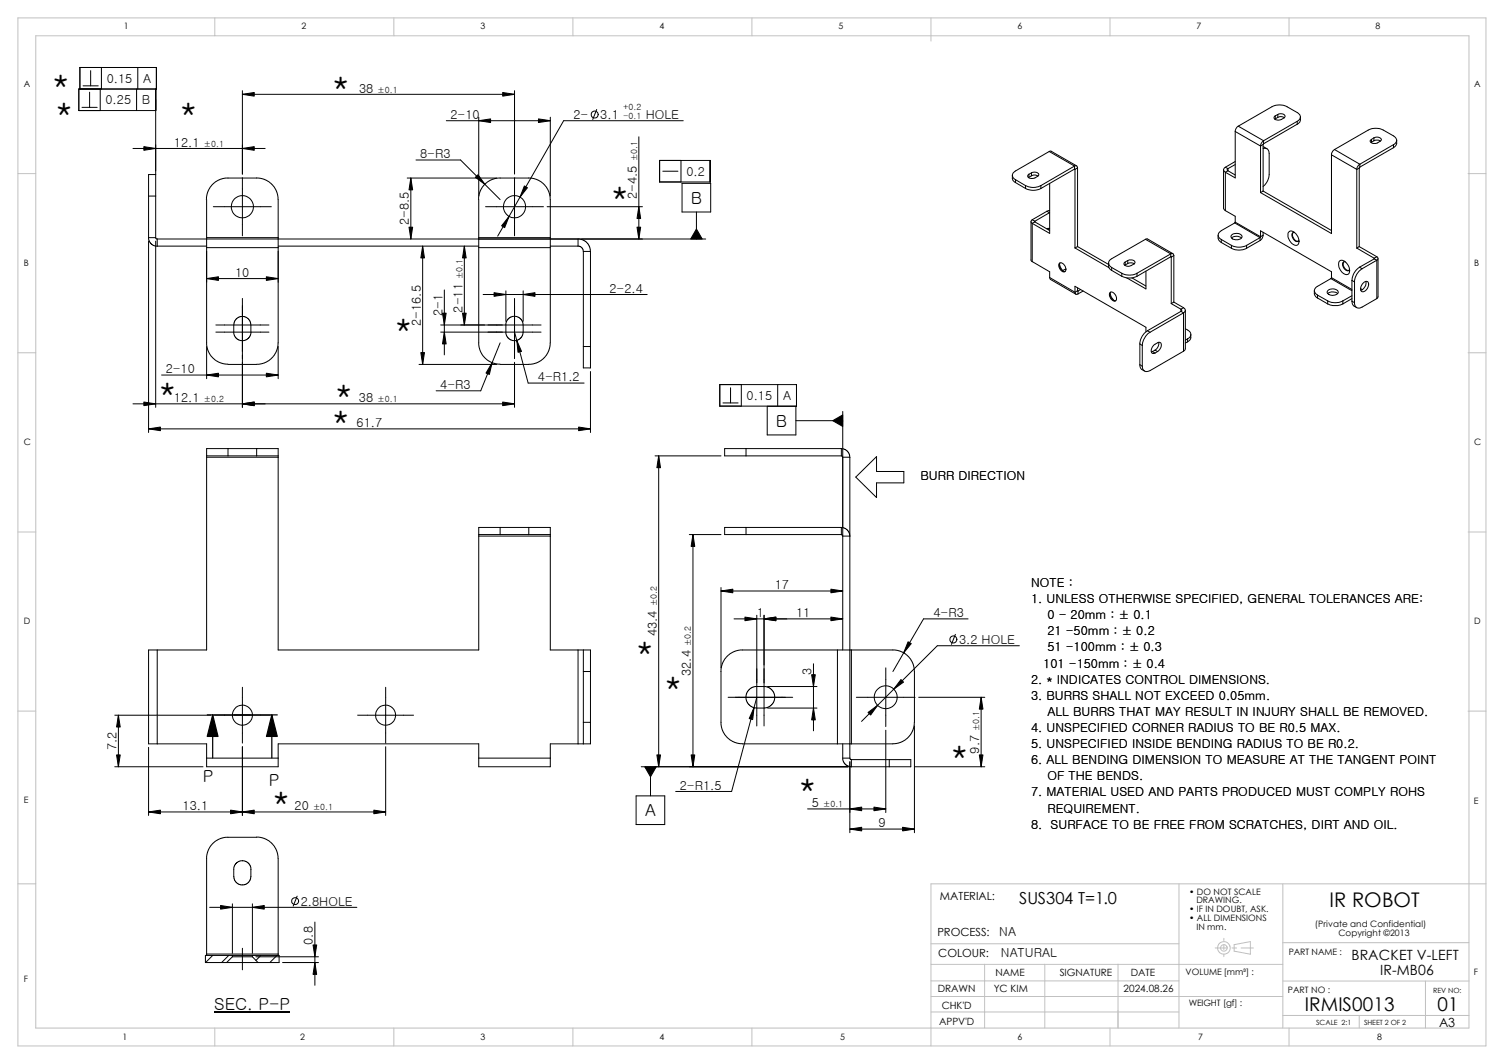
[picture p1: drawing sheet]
<svg xmlns="http://www.w3.org/2000/svg" width="420mm" height="297mm" viewBox="0 0 420 297" stroke-linecap="round" stroke-linejoin="round" font-family="sans-serif">
<g fill="none" stroke="#c0c0c0" stroke-width=".28">
<path d="M5 5h410v287h-410zM10 10h400.2v277h-400.2zM60 5v5M110 5v5M160 5v5M210 5v5M260 5v6.5M310 5v5M360 5v5M5 48.5h5M410 48.5h5M5 98.5h5"/>
<path d="M410 98.5h5M5 148.5h5M410 148.5h5M5 198.5h5M410 198.5h5M5 246.7h5M329.2 246.7v40.3M358.2 246.7v40.3M415 246.7h-155v45.3M260 273.8h69.2M260 263.4h69.2M260 269.2h98.2"/>
<path d="M260 278.2h98.2M275 269.2v17.8M291.8 269.2v17.8M312.2 269.2v17.8M339.3 264.6h3.5M341.8 261.9v.7M341.8 263.8v1.3M341.8 266.4v.6M344 264.6h1.3M344.6 263.7l4.6-.9v3.6l-4.6-.9zM346.6 264.6h3.4M358.2 263.1h52"/>
<path d="M358.2 273.9h52M398.1 273.9v13.1M60 287v5M110 287v5M160 287v5M210 287v5M260 282.5h69.2M310 287v5M358.2 283.5h52M360 287v5M379.6 283.5v3.5"/>
<circle cx="341.8" cy="264.6" r="1.77"/>
<circle cx="341.8" cy="264.6" r=".93"/>
</g>
<g fill="none" stroke="#000" stroke-width=".28">
<path d="M25.3 19.7v4.3M28.3 18.8v6M38.5 18.8v6M22.3 24.8v-6h21.4v6h-21.7v6.1h21.5M22.9 30h4.2M23.2 24h4.2M25 25.7v4.3M28 24.8v6.1M38.1 24.8v6.1M43.5 24.8v23.9M67.7 25.3v23.3M67.7 26.3h76"/>
<path d="M124.6 33.7h29.1M133.7 32.7v22M143.7 25.3v23.3M153.7 32.7v22M166.6 30.6l-1.1 2.8M178.4 38.2v28.5M190.8 33.7h-33.4l-18.4 32.2M344.9 36.7v13l-2.7-1.6M344.9 36.7l7.1 4.1M345.8 35.2l7 4.1M345.8 35.2l-.7 .9-.2 .6M352.8 39.3l-.7 .8-.1 .7"/>
<path d="M352.8 39.3v.8M356.1 32.3v.9M356.1 33.2l-.1 .1M356.8 32l-.7 .3M356.8 32v.8M356.8 32.8l-.7 .4M356.8 32.8a1.74 1.74 0 0 1 1.8 .1M356.8 32a1.14 1.14 0 0 1 1.2-.3 1.14 1.14 0 0 1 .8 1l-1 .7a1.21 1.21 0 0 1-2-.8l.3-.3M362.2 33.9a1.29 1.29 0 0 0 .9-1.3 1.29 1.29 0 0 0-.9-1.2l-2.8-1.6a4.6 4.6 0 0 0-4.2 0l-9.4 5.4M362.2 33.9l-9.4 5.4M362.2 33.9v.8M362.2 34.7l-9.4 5.4"/>
<path d="M363.1 32.6l-.1 1.5-.8 .6M383 38.9v.8M383 39.7l-.1 .1M383.7 38.5l-.7 .4M383.7 38.5v.8M383.7 39.3l-.7 .4M383.7 39.3a2.01 2.01 0 0 1 1.8 .1M383.7 38.5a1.41 1.41 0 0 1 2 .5l-1 .9a1.39 1.39 0 0 1-2.1-.6l.4-.4M390 39.2l-.1 1.1-.8 .9M37.1 41.4h36.9M41.5 54.7v11.6M41.5 54.7h2"/>
<path d="M43.5 48.7v6M43.5 48.7h-2v6M43.5 54.7v11.6M57.7 55.7v10.6M59.6 57.7h16.2M67.7 49.6v16.2M71.7 49.7h-8.7l-1.9 .5-1.5 1-1 1.2-.8 1.7-.2 1.6M71.7 49.7l1.9 .3 1.6 .8 1.3 1.4 .8 1.4 .4 2.1v10.6M113.7 49.7h25M114.7 49.7v17M116.2 44.7h12.4l11.1 11M133.7 55.7v10.6"/>
<path d="M135.6 57.7h16.2M143.7 49.6v16.2M147.7 49.7l1.9 .3 1.6 .8 1.3 1.4 .8 1.4 .4 2.1v10.6M147.7 49.7h-8.7l-1.9 .5-1.5 1-1 1.2-.8 1.7-.2 1.6M152.8 57.7h26.6M184.2 44.8h14.1v6h-14.1zM185.1 47.8h4.2M190.2 44.8v6M190.5 51.2h8v8h-8zM194.5 59.2v7.5M282.7 48.9l.2 1.5 .7 .6M283.6 50.2l2.8 1.6"/>
<path d="M283.6 50.2v.8M283.6 51l2.8 1.6M286.4 51.8v.8M286.4 52.6a4.7 4.7 0 0 0 4.3 0M286.4 51.8a4.7 4.7 0 0 0 4.3 0M287.3 48.6v.9M287.3 49.5l-.1 .1M288 48.3l-.7 .3M288 48.3v.8M288 49.1l-.7 .4M288 49.1a1.74 1.74 0 0 1 1.9 0M288 48.3a1.18 1.18 0 0 1 1.3-.3 1.18 1.18 0 0 1 .7 1l-1 .7a1.21 1.21 0 0 1-2-.8l.3-.3"/>
<path d="M290.7 51.8v.8M292.4 59l-4.2 2.3M292.4 59l.6 .4M293 42.3l-9.4 5.4a1.29 1.29 0 0 0-.9 1.2 1.29 1.29 0 0 0 .9 1.3M293 42.3l.5-.1 7.2 4.1M293 42.3l7.1 4.1M293 59.4l-4 2.4M293.1 58.7l-.7 .3M293.1 51.2v14l-4.9-2.8M293.1 59.4h-.1M300.1 47.2l.1 .1M300.1 46.4l-9.4 5.4"/>
<path d="M300.1 46.4v.8M300.1 47.2l-9.4 5.4M300.1 46.4a.53 .53 0 0 1 .6-.1 .53 .53 0 0 1 .2 .6M300.2 47.3v21.9M300.9 46.9l-.7 .4M300.9 46.9v21.9M341.7 47.4v10.7l.5 .7M342.2 58.8l2.7 1.6v1.6M342.2 48.1v10.7M342.2 46.7l.7 .4M342.2 46.7a.73 .73 0 0 0-.5 .7 .73 .73 0 0 0 .5 .7M342.9 47.7l-.7 .4"/>
<path d="M342.9 47.7l2 1.2M342.9 47.1v.6M342.9 47.1a.31 .31 0 0 0-.2 .3 .31 .31 0 0 0 .2 .3M344.9 45.1l-2.7 1.6M344.9 45.9l-2 1.2M352 40.8v13M352.7 41l1.1 .5M352.7 53.3l19.1 11M352.7 53.3l-.7 .5M352.7 40.3l-.7 .5M352.7 40.3v13M352.7 41.5a1.21 1.21 0 0 1 1.3 .1 1.21 1.21 0 0 1 .4 1.3v5.8a4.7 4.7 0 0 1-1.7 3.4"/>
<path d="M352.8 40.1l-.1 .2M371.8 43.2v22l-19.8-11.4M371.8 43.2l7.1 4.1M372.7 41.7l-.8 .9-.1 .6M372.7 41.7l7 4.1M378.9 47.3v22M379.6 46.9l-.7 .4M379.6 46.9v21.9M379.7 45.8l-.7 .9-.1 .6M379.7 46.7l-.1 .2M379.7 45.8v.9M389.1 40.4l-9.4 5.4"/>
<path d="M389.1 40.4v.8M389.1 41.2l-9.4 5.5M389.1 40.4a1.29 1.29 0 0 0 .9-1.2 1.29 1.29 0 0 0-.9-1.3l-2.8-1.6a4.6 4.6 0 0 0-4.2 0l-9.4 5.4M41.5 67.3v53.4M41.5 66.3h2M41.5 66.3l.2 1 .3 .6 .9 .6 1 .2M43.5 66.3l.1 .3 .3 .2M43.5 67.3v46.4M43.9 66.7v2h13.8M43.9 66.7h153.2M57.7 66.3v2.8M57.7 69.1v27.3l.3 1.4 .6 1.1 .9 1.1 1 .8 1.5 .6 1.7 .3h8l2-.4 1.9-1.1 1.4-1.7 .6-1.9 .1-27.5"/>
<path d="M57.7 69.1h20M57.7 66.3h20M57.7 77.8h20M77.7 68.7h56M77.7 66.3v2.8M118 68.7v33M129.7 68.7v22M133.7 66.3v2.8M133.7 69.1v27.5l.9 2.3 1.3 1.5 1.6 .9 2.2 .4h8l1.5-.2 1.2-.5 1.2-.8 1.5-2 .6-2.5v-26.6M133.7 69.1h20M133.7 66.3h20M153.7 66.3v2.8"/>
<path d="M153.7 68.7h7.7M161.4 68.7l.7 .1 .5 .4 .3 1M161.4 66.7v2M161.4 66.7l1.5 .3 1.2 1 .5 .9 .3 1.3M162.9 70.2v26.5M162.9 70.2h2M164.9 70.2v26.5M287.9 61.8v10.9l.3 .3M288.2 73l4.9 2.9v1.6M288.2 62.4v10.6M288.2 61.3l.8 .5M288.2 61.3a.55 .55 0 0 0-.3 .5 .55 .55 0 0 0 .3 .6"/>
<path d="M289 61.8v.1M289 61.9l-.8 .5M289 61.9l4.1 2.4M292.7 63.8l.1 .3M293.1 77.5l.3 .5 7 4.1M293.1 63.8l-.7 .1M293.1 77.5l7.1 4.1M295.8 73.6a1.39 1.39 0 0 1 1.8 1.6 .73 .73 0 0 1-.6 .7 .73 .73 0 0 1-.8-.5 1.7 1.7 0 0 1-.4-1.8zM295.8 73.7l.7 1.5 .6 .6M296 73.4a1.69 1.69 0 0 0 1.4 2.4M297.6 75.1l-.8 .4M300.2 69.2l9.5 5.5"/>
<path d="M300.9 68.8l8.7 5M300.9 68.8l-.7 .4M309.6 73.4v1.2l.8 .9M310.4 74.7l2.9 1.6M310.4 74.7v.8M310.4 75.5l2.9 1.6M313.3 77.1a5 5 0 0 0 4.2 0M313.3 76.3v.8M313.3 76.3a4.6 4.6 0 0 0 4.2 0M314.2 73.2v.8M314.2 74h-.1M314.9 73.6a1.74 1.74 0 0 1 1.8 .1"/>
<path d="M314.9 72.7a1.36 1.36 0 0 1 2 .6l-1 .8a1.38 1.38 0 0 1-2-.5l.3-.4M314.9 72.7l-.7 .5M314.9 72.7v.9M314.9 73.6l-.7 .4M316.1 77.6l3.9 2.2M317.5 76.3v.8M319.9 66.8l-9.5 5.4a1.31 1.31 0 0 0-.8 1.2 1.31 1.31 0 0 0 .8 1.3M319.9 66.8l.6-.1 7 4.1M319.9 66.8l7 4.1M320 75.7v4.9l-5.4-3M326.9 71.7l.2 .1M326.9 70.9a.53 .53 0 0 1 .6-.1 .53 .53 0 0 1 .3 .6"/>
<path d="M326.9 70.9l-9.4 5.4M326.9 70.9v.8M326.9 71.7l-9.4 5.4M327.1 71.8v13M327.8 71.4l-.7 .4M327.8 71.4v12.9M340.1 65.6l.1 1.2 .8 .9M341 66.8l2.9 1.7M341 66.8v.9M341 67.7l2.9 1.6M343.9 68.5a4.6 4.6 0 0 0 4.2 0M343.9 69.3a4.6 4.6 0 0 0 4.2 0"/>
<path d="M343.9 68.5v.8M343.9 66.5a2.11 2.11 0 0 1 2.8 0M344 65.6a1.83 1.83 0 0 1 2.8 .5 1.86 1.86 0 0 1-3.1 0zM344.8 62.2l-3.8 2.2a1.31 1.31 0 0 0-.8 1.2 1.31 1.31 0 0 0 .8 1.2M344.8 62.2l7.1 4.1M344.9 62l-.1 .2M344.9 62l7.1 4.1M348.1 68.5v.8M351.9 66.3l-3.8 2.2M351.9 66.3v.8M351.9 67.1l-3.8 2.2M352 66.1v-1.7l19.8 11.5v1.6"/>
<path d="M352 66.1l-.1 .2M352.7 64.9v.8M352.7 65.7l-.7 .4M352.7 65.7l-.2 .8-.6 .6M359.9 64.8a1.5 1.5 0 0 1 2.2 .7 1.89 1.89 0 0 1 0 3 2.83 2.83 0 0 1-2.2-3.7zM361.1 64.9a1.69 1.69 0 0 0 1.4 2.4M361.5 64.9a.86 .86 0 0 0-.8 .6 .86 .86 0 0 0 .3 1 .99 .99 0 0 0 .6 .8 .99 .99 0 0 0 1.1-.2v-.1M371.6 77.8l-3.7 2.1a1.29 1.29 0 0 0-.9 1.3 1.29 1.29 0 0 0 .9 1.2M371.6 77.8l5.9 3.4M371.8 77.5l-.2 .3M371.8 77.5l5.7 3.3M374.2 72.8a2.29 2.29 0 0 1 2.6 2.1 1.06 1.06 0 0 1 0 1.3 1.06 1.06 0 0 1-1.3 .3 2.92 2.92 0 0 1-1.5-3.6z"/>
<path d="M375.3 73.1a1.69 1.69 0 0 0 1.4 2.4M375.7 73.1a.86 .86 0 0 0-.9 .6 .86 .86 0 0 0 .4 .9 1.02 1.02 0 0 0 1.6 .7l.1-.1M377.5 78.3l.7 .4M377.5 78.3v5.8M378.2 78.7v5.8M378.9 69.3l4.9 2.8M379.6 68.8l-.7 .5M379.6 68.8l4.9 2.9M379.6 74.6l.8 .4M379.6 74.6a4.8 4.8 0 0 0-2.1 3.7M380.4 75a4.6 4.6 0 0 0-2.2 3.7M380.9 78.8a.81 .81 0 0 1 1.2-.1 .81 .81 0 0 1 0 1.2 1.61 1.61 0 0 1-1.9 1.4 1.92 1.92 0 0 1 .7-2.5z"/>
<path d="M381.4 78.6a2.18 2.18 0 0 1-1.4 2.4M383.8 72.1v.2M383.8 72.3l.7 .3M383.8 72.3l-4.2 2.3M384.5 71.7a.52 .52 0 0 1 .3 .5 .52 .52 0 0 1-.3 .4M384.5 72.6l-4.1 2.4M384.5 72.6v10.8M384.5 71.7l-.7 .4M384.8 72.2v10.6l-.3 .6M57.7 96.7v9M60.3 90.7h14.8M60.3 92.7h14.8"/>
<path d="M66 89l1.1-.6 1-.1 1 .5 .7 .8 .3 1.1v2.4l-.5 1.1-.9 .7-1 .2-1-.2-.6-.4-.7-.8-.1-.6v-2.8zM67.7 83.3v30.4M77.7 96.7v9M123.1 90.7h28M123.1 92.7h28M124.1 80.9v18.2M134.9 82.2h45.8M139.7 95.7l-5.5 13.4h-12.4M141.3 90.7v2.4l.3 1 .5 .5 1.6 .5 1-.2 .8-.7 .6-1.1v-2.4l-.2-1-.7-.9-1.1-.5-1.4 .2-1.1 .8-.4 1.4M141.3 81.2v8.5M143.7 83.3v16.8M143.7 92.7l3.8 14.2h15.6"/>
<path d="M146.1 81.2v8.5M162.9 96.7h2M162.9 96.7v6h2v-6M300.2 81.6a.5 .5 0 0 0 .2 .5 .5 .5 0 0 0 .6-.1M300.2 81.6v-1.7l19.8 11.5v1.2M300.9 81.2h.1M300.9 80.3v.9M300.9 81.2l-.7 .4M301 81.2v.8M301.8 80.8l-.8 .4M302.5 81.2l-1.5 .8M310 81.9l.4 1.2 .8 .8"/>
<path d="M310 81.6a1.55 1.55 0 0 1 1.5 .8 1.55 1.55 0 0 1 0 1.6 1.6 1.6 0 0 1-1.5-2.4zM310.2 81.5a1.69 1.69 0 0 0 1.4 2.4M318.3 96l.7 .4M318.3 96v5.8M319 96.4v5.8M320.4 92.3l.7 .5M320.4 92.3a4.6 4.6 0 0 0-2.1 3.7M321.1 92.8a4.8 4.8 0 0 0-2.1 3.6M321.8 98.1l-.3 .2M321.8 98.1l.7 .5M322.5 97.7l.8 .4M322.5 97.7l-.7 .4"/>
<path d="M323.3 98.1l-.8 .5M323.3 98.1a1.73 1.73 0 0 0 .7-2.5h-.5a2.76 2.76 0 0 0-1.9 1.8 .76 .76 0 0 0-.1 1 .76 .76 0 0 0 1 .2M323.6 95.5a2.19 2.19 0 0 1-1.1 2.2M327.1 84.8l2.7 1.5M327.8 84.3l-.7 .5M327.8 84.3l2.7 1.6M329.8 86.3v.6M329.8 86.9l.7 .4M329.8 86.9l-9.4 5.4M329.8 86.3a.3 .3 0 0 1 .2 .3 .3 .3 0 0 1-.2 .3M330.5 85.9a.76 .76 0 0 1 .5 .7 .76 .76 0 0 1-.5 .7M330.5 98l-9.4 5.5a1.34 1.34 0 0 1-1.5 .1 1.34 1.34 0 0 1-.6-1.4"/>
<path d="M330.5 87.3l-9.4 5.5M330.5 87.3v10.7M330.5 85.9l-.7 .4M331 86.6v10.7l-.5 .7M331 91.8a1.59 1.59 0 0 1 1.4 2.2l-.8 .6M331.6 94.6l-.6 .4M331.6 94.6v.8M331.6 95.4l-.6 .4M332.5 93.3v1.2l-.9 .9M367 81.2l.1 1.1 .8 .9M367.9 82.4l2.9 1.6M367.9 82.4v.8"/>
<path d="M367.9 83.2l2.9 1.6M370.8 84a4.6 4.6 0 0 0 4.2 0M370.8 84.8a5 5 0 0 0 4.2 0M370.8 82a2.31 2.31 0 0 1 2.7 0M370.8 84v.8M370.8 81.1a1.85 1.85 0 0 1 2.9 .5 1.85 1.85 0 0 1-3.1 0zM375 84v.8M377.5 84.1l.4 1.1 .9 .7M377.5 84.1l.7 .4M377.5 82.5l-2.5 1.5M377.5 83.4l-2.5 1.4M379.9 80.6l.5 .3"/>
<path d="M384.5 83.4l-4.1 2.3a1.29 1.29 0 0 1-1.5 .2 1.29 1.29 0 0 1-.7-1.4M37.1 112.7h106.6M41.5 119.7h123.4M45.1 104.7h32.6M117 101.7h21.7M143.7 101.1v12.6M164.9 103.7v17M201 107.4h21.4v6h-21.4zM201.9 112.5h4.2M204 108.2v4.3M207 107.4v6M214.2 113.4h8v8h-8z"/>
<path d="M217.2 107.4v6M222.2 117.4h13.1M235.3 114.9v66.5M318.3 101.8l.3 1.2 1 .6M318.3 101.8l.7 .4M57.7 127.3h6M57.7 127.3v.3M57.7 127.6v53.8h-13.8M57.7 127.6h20M63.7 125.2h-6v2.1M63.7 125.2v2.1M63.7 125.2h8"/>
<path d="M63.7 127.3h8M71.7 125.2v2.1M71.7 125.2h6v2.1M71.7 127.3h6M77.7 127.6v53.8h56v-31.8M77.7 127.3v.3M182.9 127.3h18.4M183.9 127.3v86.7M208.3 125.2h-5.9v2.1h5.9M208.3 125.2h26.6M208.3 127.3h26.6M208.3 125.2v2.1"/>
<path d="M234.9 125.2v2.1M235 127.3l.3 .3h2M235 125.2l1 .3 .7 .5 .5 .7 .1 .9M237.3 127.6v84M239 133.2l5.8-5.7v4.1h7.6v3.2h-7.6v4.1zM133.7 149.2v.4M133.7 149.6h20M133.7 149.2h6M139.7 147.2h-6v2M139.7 147.2v2M139.7 147.2h8M139.7 149.2h8"/>
<path d="M147.7 149.2h6M147.7 147.2h6v2M147.7 147.2v2M153.7 149.2v.4M153.7 149.6v31.8h7.7M192.5 149.2h8.8M193.5 149.2v64.8M208.3 147.2h-5.9v2h5.9M208.3 147.2h26.6M208.3 149.2h26.6M208.3 147.2v2M234.9 147.2v2"/>
<path d="M235 147.2l1 .3 .7 .5 .5 .8 .1 .8h-2l-.3-.3M201.3 164v22.4M201.3 165h34M205 172.8h30.3M211.3 171.7v30.9M213.4 171.7v30.9M266.8 177.1l-1.1 2.8M270.3 172.8h-12.4l-8.6 14.7M32 199.6h26.9M33.1 199.6v14.4M43.9 181.4v26.2M43.9 181.4h-2.4v26.2h2.4"/>
<path d="M59.9 199.6h15.6M67.7 191.9v15.5M99.9 199.6h15.6M107.7 191.9v15.5M161.4 181.4h1.5M161.4 181.4v26.2M162.9 181.4h2v6.1M162.9 187.5h2M162.9 187.5v14.1M162.9 181.4v6.1M164.9 187.5v14.1M201.3 187.5v14.8l.4 1.4 .6 1.2 1.7 1.8 1.8 .7 1.5 .2h26.5"/>
<path d="M203.3 194.6h18.1M209 192.6l.8-.6 1-.4h3l.8 .3 1 .7 .6 1 .2 1-.3 1.3-.8 1-1.3 .7-2.7 .1-1.3-.3-1-.8-.6-1.3v-1.4zM211.3 194.6l-7 26.3h-15.6M214.3 191.6h13.8M214.3 197.7h13.8M227.2 185.3v18.7M233.8 181.4h3.9M233.8 181.4l-27.4 .1-1.8 .6-1.8 1.3-1.1 1.9-.4 2.2M233.8 181.4v26.2M237.7 181.4h11.6M237.7 181.4v26.2M239.1 194.6h16.4"/>
<path d="M247.4 186.4v16.4M249.3 181.4l2 .3 1.6 .8 1.5 1.6 .8 2 .2 1.4v14.1l-.6 2.5-1 1.5-.9 .9-2.2 1-1.4 .1h-11.6M256.5 194.6h18.5M274 194.6v19.4M284.6 180.3h-22.9l-21.1 21.1M32 214h24.7M41.5 208.6v19M43.9 207.6h13.8v4M57.7 211.6h20M67.7 208.4v19.2M77.7 211.6v-4h56v4M77.7 211.6v2.4h-20v-2.4"/>
<path d="M107.7 208.4v19.2M133.7 211.6h20M153.7 211.6v2.4h-20v-2.4M161.4 207.6h1.5M161.4 207.6h-7.7v4M162.9 201.6h2M162.9 201.6v6M164.9 201.6v6h-2M179.1 214h69.2M181.7 214v8.2M233.8 207.6h3.9M235.3 211.6h2"/>
<path d="M235.3 207.6v4M235.3 211.6l.1 .6 .4 .9 .5 .5 1 .4h.4v-2M237.3 212.6v19.9M237.3 211.6l.1 .3 .3 .1M237.7 212h10.6M247.4 203.8v23M248.3 212h6v2h-6M248.3 212v2M255.4 214h19.6M255.4 202.6v29.9M41.5 226.7h66.2M57.7 239.7v26.6"/>
<path d="M71.7 233.7h-8.7l-1.4 .4-1.7 .9-1.1 1.2-.8 1.4-.3 2.1M71.7 233.6l2 .4 1.9 1.2 1.4 1.7 .6 1.8 .1 27.6M177.6 222.2h8v8h-8zM225.5 225.8h21.9M237.3 231.4h18.1M58.5 253.3h41.2M64.9 252.3v13.8M65.8 241.1l.9-.6 1.4-.2 1.1 .5 .7 .8 .2 1.1-.1 2.4-.4 1-.8 .7-.7 .2h-1l-1.1-.6-.4-.6-.3-1.1v-2.5zM70.5 252.3v13.8M83 250.1l-1.1 2.8M87.9 257.4v17.6M57.4 268.7h5.9"/>
<path d="M57.7 266.3v.4M57.7 266.3h20M59.4 266.7l-2 2M63.3 268.7h8.8M63.9 266.7l-2 2M64.9 266.7h5.6M64.9 267.1h5.6M64.9 266.7h-7.5v2M64.9 266.7v.4M64.9 267.1l-1.6 1.6M67.7 264.7v6M70.5 267.1l1.6 1.6"/>
<path d="M70.5 266.7h7.4v2h-5.8M70.5 266.7v.4M71.5 267.1h17.4M72.9 266.7l-1.4 1.4M77.3 266.7l-1.9 2M77.7 266.3v.4M78.9 268.7h10"/>
<circle cx="166.1" cy="32" r=".99"/>
<circle cx="67.7" cy="57.7" r="3.1"/>
<circle cx="143.7" cy="57.7" r="3.1"/>
<circle cx="266.2" cy="178.5" r=".99"/>
<circle cx="67.7" cy="199.6" r="2.81"/>
<circle cx="107.7" cy="199.6" r="2.81"/>
<circle cx="247.3" cy="194.6" r="3.2"/>
<circle cx="82.4" cy="251.6" r=".98"/>
</g>
<g fill="#000" stroke="#000" stroke-width=".28">
<path d="M67.7 26.3l3.3-.5v1zM133.7 33.7l3.3-.5v1zM140.4 25.8l3.3 .5-3.3 .5zM150.4 33.2l3.3 .5-3.3 .5zM40.2 40.9l3.3 .5-3.3 .6zM67.7 41.4l3.3-.5v1.1zM114.7 49.7l.5 3.3h-1zM132.8 49.5l.7-.7 1.9 2.7zM146.4 51.9l.9 .5-2.1 2.6zM178.4 57.7l.5 3.3h-1zM57.7 77.8l3.3-.5v1zM74.4 77.3l3.3 .5-3.3 .5z"/>
<path d="M114.2 63.4h1l-.5 3.3zM118 68.7l.5 3.3h-1zM129.7 68.7l.5 3.3h-1zM142.2 60.4l-1.3 3.1-.8-.5zM177.9 63.4h1l-.5 3.3zM194.5 63.9l1.6 2.8h-3.2zM124.1 92.7l.5 3.3h-1zM123.6 87.4h1l-.5 3.3zM129.2 87.4h1l-.5 3.3zM138 81.7l3.3 .5-3.3 .5zM144.3 95l1.3 3.1-.9 .2zM146.1 82.2l3.3-.5v1z"/>
<path d="M41.5 119.7l3.3-.5v1zM40.2 112.2l3.3 .5-3.3 .5zM57.7 104.7l3.3-.5v1zM67.7 112.7l3.3-.5v1zM74.4 104.2l3.3 .5-3.3 .5zM117.5 98.4h1l-.5 3.3zM137.4 101.3l-.7 3.2-1-.4zM140.4 112.2l3.3 .5-3.3 .5zM161.6 119.2l3.3 .5-3.3 .5zM232.5 117.4l2.8-1.6v3.2zM183.9 127.3l.5 3.3h-1zM193.5 149.2l.5 3.3h-1z"/>
<path d="M201.3 165l3.3-.5v1zM208 172.3l3.3 .5-3.3 .5zM213.4 172.8l3.3-.5v1zM232 172.3l3.3 .5-3.3 .5zM232 164.5l3.3 .5-3.3 .5zM33.1 199.6l.5 3.3h-1zM210.6 197.5l-.4 3.4-1-.3zM227.2 197.7l.5 3.3h-1zM226.7 188.3h1l-.5 3.3zM242.4 198.9l2.7-2-2 2.7zM251.6 189.7l.7 .7-2.7 2zM253.6 179.2l.9 .5-2.2 2.5z"/>
<path d="M274 194.6l.5 3.4h-1zM32.6 210.7h1l-.5 3.3zM180 214h3.3l-1.6 2.8zM183.4 210.7h1l-.5 3.3zM193 210.7h1l-.5 3.3zM273.5 210.7h1l-.5 3.3zM41.5 226.7l3.3-.6v1.1zM67.7 226.7l3.3-.6v1.1zM64.4 226.1l3.3 .6-3.3 .5zM104.4 226.1l3.3 .6-3.3 .5zM237.3 225.8l3.3-.5v1zM237.3 231.4l3.3-.5v1z"/>
<path d="M244.1 225.3l3.3 .5-3.3 .5zM252.1 230.9l3.3 .5-3.3 .5zM61.6 252.8l3.3 .5-3.3 .5zM70.5 253.3l3.3-.5v1zM87.9 268.7l.5 3.3h-1zM87.4 263.8h1l-.5 3.3z"/>
</g>
<path d="M59.4 199.6l1.5 6h-3zM75.9 199.6l1.5 6h-3z" fill="#000" stroke="#000" stroke-width=".34"/>
<path d="M57.9 199.6h19.5M59.4 199.6v12M75.9 199.6v12" fill="none" stroke="#000" stroke-width=".34"/>
<path d="M59.8 282.4h21.2" fill="none" stroke="#000" stroke-width=".3"/>
<g font-size="9.3">
<text x="14.7" y="26">*</text>
<text x="92.8" y="26.4">*</text>
<text x="15.6" y="33.8">*</text>
<text x="50.3" y="33.8">*</text>
<text x="170.7" y="57.3">*</text>
<text x="110.3" y="94.1">*</text>
<text x="44.4" y="111.9">*</text>
<text x="93.7" y="112.6">*</text>
<text x="92.9" y="119.7">*</text>
<text x="177.7" y="184.1">*</text>
<text x="185.7" y="194.1">*</text>
<text x="265.6" y="213.4">*</text>
<text x="76.2" y="226.2">*</text>
<text x="223.2" y="222.5">*</text>
</g>
<text font-size="5.6" x="371.3" y="253.1">IR ROBOT</text>
<g font-size="5.3">
<text x="364.4" y="282.2">IRMIS0013</text>
<text x="401.4" y="282.2">01</text>
</g>
<g font-size="4.7">
<text x="192.9" y="56.9">B</text>
<text x="216.7" y="119.1">B</text>
<text x="56.7" y="218.2">P</text>
<text x="75.1" y="219.3">P</text>
<text x="180.1" y="227.8">A</text>
<text x="59.8" y="281.9">SEC. P-P</text>
</g>
<text font-size="4.6" x="284.6" y="252.2">SUS304 T=1.0</text>
<g font-size="3.9">
<text x="377.4" y="268.1">BRACKET V-LEFT</text>
<text x="385.4" y="272.1">IR-MB06</text>
</g>
<g font-size="3.5">
<text x="29.8" y="23.1">0.15</text>
<text x="40" y="23.1">A</text>
<text x="29.5" y="29.1">0.25</text>
<text x="39.6" y="29.1">B</text>
<text x="100.3" y="25.8">38</text>
<text x="125.8" y="33.2">2-10</text>
<text x="160.1" y="33.2">2-</text>
<text x="167.6" y="33.2">3.1</text>
<text x="180.3" y="33.2">HOLE</text>
<text x="48.6" y="40.9">12.1</text>
<text x="117.3" y="44.2">8-R3</text>
<text x="191.7" y="49">0.2</text>
<text x="177.8" y="55.5" transform="rotate(-90 177.8 55.5)">2-4.5</text>
<text x="114.2" y="62.9" transform="rotate(-90 114.2 62.9)">2-8.5</text>
<text x="65.7" y="77.3">10</text>
<text x="170.2" y="81.7">2-2.4</text>
<text x="123.5" y="88.3" transform="rotate(-90 123.5 88.3)">2-1</text>
<text x="129.1" y="87.2" transform="rotate(-90 129.1 87.2)">2-11</text>
<text x="117.5" y="90.9" transform="rotate(-90 117.5 90.9)">2-16.5</text>
<text x="46.3" y="104.2">2-10</text>
<text x="150.2" y="106.4">4-R1.2</text>
<text x="48.6" y="112.2">12.1</text>
<text x="100.2" y="112.2">38</text>
<text x="122.9" y="108.6">4-R3</text>
<text x="208.5" y="111.6">0.15</text>
<text x="218.7" y="111.6">A</text>
<text x="99.6" y="119.2">61.7</text>
<text x="257" y="134">BURR DIRECTION</text>
<text x="216.3" y="164.5">17</text>
<text x="287.9" y="163.8">NOTE :</text>
<text x="211.3" y="172.3">1</text>
<text x="222.3" y="172.3">11</text>
<text x="260.7" y="172.3">4-R3</text>
<text x="287.9" y="168.3">1. UNLESS OTHERWISE SPECIFIED, GENERAL TOLERANCES ARE:</text>
<text x="292.5" y="172.8">0 - 20mm : ± 0.1</text>
<text x="183.4" y="177.7" transform="rotate(-90 183.4 177.7)">43.4</text>
<text x="267.8" y="179.7">3.2 HOLE</text>
<text x="292.5" y="177.3">21 -50mm : ± 0.2</text>
<text x="292.5" y="181.8">51 -100mm : ± 0.3</text>
<text x="193" y="188.7" transform="rotate(-90 193 188.7)">32.4</text>
<text x="226.6" y="188.5" transform="rotate(-90 226.6 188.5)">3</text>
<text x="287.9" y="190.8">2. * INDICATES CONTROL DIMENSIONS.</text>
<text x="291.3" y="186.4">101 -150mm : ± 0.4</text>
<text x="287.9" y="195.3">3. BURRS SHALL NOT EXCEED 0.05mm.</text>
<text x="292.5" y="199.8">ALL BURRS THAT MAY RESULT IN INJURY SHALL BE REMOVED.</text>
<text x="32.5" y="209.5" transform="rotate(-90 32.5 209.5)">7.2</text>
<text x="287.9" y="204.3">4. UNSPECIFIED CORNER RADIUS TO BE R0.5 MAX.</text>
<text x="287.9" y="208.8">5. UNSPECIFIED INSIDE BENDING RADIUS TO BE R0.2.</text>
<text x="273.4" y="210.4" transform="rotate(-90 273.4 210.4)">9.7</text>
<text x="287.9" y="213.3">6. ALL BENDING DIMENSION TO MEASURE AT THE TANGENT POINT</text>
<text x="189.8" y="220.4">2-R1.5</text>
<text x="292.5" y="217.8">OF THE BENDS.</text>
<text x="51" y="226.1">13.1</text>
<text x="82.3" y="226.1">20</text>
<text x="226.7" y="225.3">5</text>
<text x="287.9" y="222.3">7. MATERIAL USED AND PARTS PRODUCED MUST COMPLY ROHS</text>
<text x="292.5" y="226.8">REQUIREMENT.</text>
<text x="245.3" y="230.9">9</text>
<text x="287.9" y="231.4">8. SURFACE TO BE FREE FROM SCRATCHES, DIRT AND OIL.</text>
<text x="84" y="252.8">2.8HOLE</text>
<text x="87.4" y="263.7" transform="rotate(-90 87.4 263.7)">0.8</text>
<text x="279.1" y="261.2">NA</text>
<text x="279.5" y="267">NATURAL</text>
<text x="401.9" y="286.7">A3</text>
</g>
<g font-size="3.1">
<text x="262.5" y="251.1">MATERIAL:</text>
<text x="261.8" y="261.3">PROCESS:</text>
<text x="262" y="267.1">COLOUR:</text>
</g>
<g font-size="2.8">
<text x="278" y="272.4">NAME</text>
<text x="295.9" y="272.4">SIGNATURE</text>
<text x="315.8" y="272.4">DATE</text>
<text x="261.9" y="276.9">DRAWN</text>
<text x="263" y="281.6">CHK'D</text>
<text x="277.5" y="276.9">YC KIM</text>
<text x="313.7" y="276.9">2024.08.26</text>
<text x="262.3" y="286">APPV'D</text>
</g>
<g font-size="2.5">
<text x="34.5" y="8.2">1</text>
<text x="84.2" y="8.2">2</text>
<text x="134.2" y="8.2">3</text>
<text x="184.1" y="8.2">4</text>
<text x="234.2" y="8.2">5</text>
<text x="284.1" y="8.2">6</text>
<text x="334.1" y="8.2">7</text>
<text x="384.1" y="8.2">8</text>
<text x="6.6" y="24.2">A</text>
<text x="411.6" y="24.2">A</text>
<text x="6.6" y="74.2">B</text>
<text x="411.6" y="74.2">B</text>
<text x="6.6" y="124.2">C</text>
<text x="411.6" y="124.2">C</text>
<text x="6.6" y="174.2">D</text>
<text x="411.6" y="174.2">D</text>
<text x="6.6" y="224.2">E</text>
<text x="411.6" y="224.3">E</text>
<text x="332.1" y="249.7">• DO NOT SCALE</text>
<text x="332.1" y="254.7">• IF IN DOUBT, ASK.</text>
<text x="332.1" y="257.1">• ALL DIMENSIONS</text>
<text x="334.1" y="252.2">DRAWING.</text>
<text x="334.1" y="259.6">IN mm.</text>
<text x="367.2" y="258.8">(Private and Confidential)</text>
<text x="373.8" y="261.3">Copyright ©2013</text>
<text x="359.9" y="266.6">PART NAME :</text>
<text x="6.6" y="274.2">F</text>
<text x="331.1" y="272.2">VOLUME [mm³] :</text>
<text x="411.6" y="272">F</text>
<text x="331.9" y="280.9">WEIGHT [gf] :</text>
<text x="359.6" y="277.1">PART NO :</text>
<text x="34.2" y="290.4">1</text>
<text x="83.8" y="290.4">2</text>
<text x="134.2" y="290.2">3</text>
<text x="184.1" y="290.2">4</text>
<text x="234.6" y="290.4">5</text>
<text x="284.1" y="290.2">6</text>
<text x="334.6" y="290.4">7</text>
<text x="384.6" y="290.4">8</text>
</g>
<g font-size="2.4">
<text x="105.5" y="25.8">±0.1</text>
<text x="174" y="30.8">+0.2</text>
<text x="174" y="33.2">-0.1</text>
<text x="56.9" y="41">±0.1</text>
<text x="177.9" y="45" transform="rotate(-90 177.9 45)">±0.1</text>
<text x="129.2" y="77.9" transform="rotate(-90 129.2 77.9)">±0.1</text>
<text x="56.9" y="112.2">±0.2</text>
<text x="105.5" y="112.2">±0.1</text>
<text x="183.4" y="169.3" transform="rotate(-90 183.4 169.3)">±0.2</text>
<text x="193" y="180.3" transform="rotate(-90 193 180.3)">±0.2</text>
<text x="273.4" y="204" transform="rotate(-90 273.4 204)">±0.1</text>
<text x="87.4" y="226.1">±0.1</text>
<text x="229.9" y="225.3">±0.1</text>
</g>
<g font-size="2">
<text x="400.2" y="277.1">REV NO:</text>
<text x="367.5" y="286">SCALE 2:1</text>
<text x="380.9" y="286">SHEET 2 OF 2</text>
</g>
</svg>
